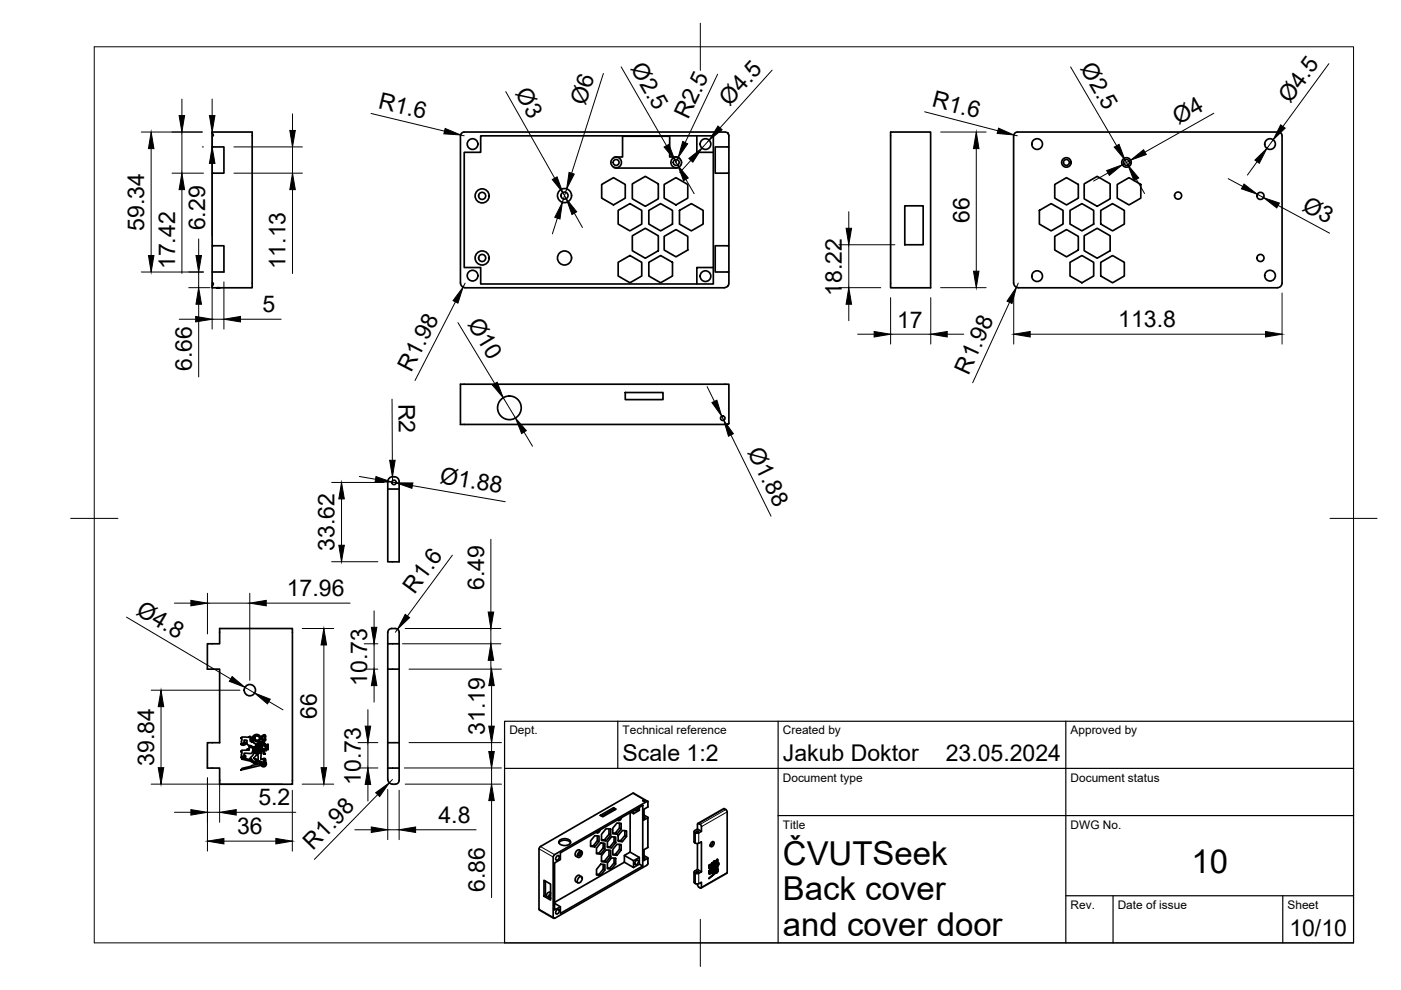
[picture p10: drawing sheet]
<svg xmlns="http://www.w3.org/2000/svg" width="297mm" height="210mm" viewBox="0 0 297 210" stroke-linecap="round" stroke-linejoin="round" font-family="sans-serif">
<!-- layer: Visible -->
<g fill="none" stroke="#000" stroke-width=".36">
<path d="M45 31.2h2.5v5.5h-2.5M45 28.2l.2 .6M98.4 32.3h3.5v-3.5h49.3v31.4h-49.3v-3.5h-3.5zM127.6 39.1l2.5-1.4 2.5 1.4v2.9l-2.5 1.4-2.5-1.4zM130.1 33.4a1.13 1.13 0 0 1 1.7 1 1.13 1.13 0 0 1-1.7 1.1M130.1 33.4a1.14 1.14 0 0 0-.6 1.1 1.14 1.14 0 0 0 .6 1M130.1 33.4l.4-.1h1.5v-4.4h10v4.4h1.2l.7 .1M134.1 39l2.7-1.6 2.8 1.6v3.2l-2.8 1.5-2.7-1.5zM140.8 39.1l2.5-1.4 2.5 1.4v2.9l-2.5 1.4-2.5-1.4zM143.9 35.5l-.7 .1h-12.4l-.7-.1M143.9 33.4a1.14 1.14 0 0 1 .6 1.1 1.14 1.14 0 0 1-.6 1M143.9 33.4a1.13 1.13 0 0 0-1.7 1 1.13 1.13 0 0 0 1.7 1.1"/>
<path d="M147.7 28.8v3.5h3.5M153.7 28h-55.3a.79 .79 0 0 0-.8 .8v31.2a1.02 1.02 0 0 0 1 1h54.9l.6-.2 .4-.5v-2.6h-2.9v-5.6h2.9M153.7 28l.6 .2 .2 .5v29M154.5 31.2h-2.9v5.5h2.9M188.8 28h8.5v33h-8.5zM214.9 28.8v31.2M214.9 28.8a.79 .79 0 0 1 .8-.8h55.3a.79 .79 0 0 1 .8 .8v31.2a.98 .98 0 0 1-1 1M223.6 39.1l2.5-1.4 2.5 1.4v2.9l-2.5 1.4-2.5-1.4zM229.9 39l2.7-1.6 2.8 1.6v3.2l-2.8 1.5-2.7-1.5zM236.9 39.1l2.5-1.4 2.5 1.4v2.9l-2.5 1.4-2.5-1.4zM45 52.1h2.5v5.6h-2.5M131.1 44.6l2.5-1.4 2.5 1.4v2.9l-2.5 1.5-2.5-1.5z"/>
<path d="M131.1 55.6l2.5-1.4 2.5 1.4v2.9l-2.5 1.5-2.5-1.5zM134.1 50l2.7-1.6 2.8 1.6v3.2l-2.8 1.6-2.7-1.6zM137.6 44.6l2.5-1.4 2.5 1.4v2.9l-2.5 1.5-2.5-1.5zM137.6 55.6l2.5-1.4 2.5 1.4v2.9l-2.5 1.5-2.5-1.5zM140.8 50.1l2.5-1.4 2.5 1.4v2.9l-2.5 1.5-2.5-1.5zM144.1 44.6l2.5-1.4 2.5 1.4v2.9l-2.5 1.5-2.5-1.5zM151.2 56.7h-3.5v3.5M191.8 43.6h3.9v8.3h-3.9zM220.4 44.6l2.5-1.4 2.5 1.4v2.9l-2.5 1.5-2.5-1.5zM223.6 50.1l2.5-1.4 2.5 1.4v2.9l-2.5 1.5-2.5-1.5zM226.9 55.6l2.5-1.4 2.5 1.4v2.9l-2.5 1.5-2.5-1.5zM226.9 44.6l2.5-1.4 2.5 1.4v2.9l-2.5 1.5-2.5-1.5z"/>
<path d="M229.9 50l2.7-1.6 2.8 1.6v3.2l-2.8 1.6-2.7-1.6zM233.4 55.6l2.5-1.4 2.5 1.4v2.9l-2.5 1.5-2.5-1.5zM233.4 44.6l2.5-1.4 2.5 1.4v2.9l-2.5 1.5-2.5-1.5zM45.2 60l-.2 .7M46 61h.6h-1.6v-33h8.5v33h-6.9M214.9 60a.98 .98 0 0 0 1 1h54.9M97.6 81.5h56.9v8.2l-.2 .3h-56.7zM132.6 83.2h8v1.5h-8zM82.2 103.7h2.4M83.6 101.1a1.13 1.13 0 0 0-1.4 1v17h2.4v-17a1.01 1.01 0 0 0-1-1M46.6 133.3h15.4v33h-15.4v-3.5h-2.6v-5.3h2.6v-15.6h-2.6v-5.4h2.6zM82.2 136.5h2.4"/>
<path d="M83.8 133.3h-.8a.79 .79 0 0 0-.8 .8v31.2a1.2 1.2 0 0 0 1.6 1M83.8 133.3a.79 .79 0 0 1 .8 .8v23.4M51.2 156.4l1.6-.1 .3-.2v1.1l.3 .2 .1-1 .5-.6h.8l.4 .4-.1 .3-.4-.5-.5 .1-.2 .5 .4 .4 .4-.1 .7-.8 .4-.3 .4 .1-.1 .5-.5-.2-.7 .9-.5 .2-.6-.4-.1-.7-.2 .8 .4 .6a.27 .27 0 0 1 .4 .2 .27 .27 0 0 1-.2 .4l-.4 .2-1.2-.4-.2-.3v-.4a.31 .31 0 0 0-.1-.4 .31 .31 0 0 0-.4 0h-.1l-.1 .3 .3 .2v.4l-.3 .2-.5-.1-.1-.2h.2l-.1-.4 .1-.6-.2-.1zM51.2 159.2l1.1-.1 .2-.3 .2 .3h.1l.1-.7 .7 .3-.1 .8-.2 .2h-1.5v.4l.3 .3-.4 .4-.6-.2 .2-.1-.1-.4 .1-.4-.2-.3zM51.5 157.6l.2 .1-.2 .2zM51.8 157.5l.1 .1-.1 .3zM52.9 158.1l.7 .4-.7-.1zM53.6 158.4h.5l.4-.7 .3-.3h1.1l-1 .2-.7 1.1h-.3zM53.7 158.7h.6l.8-1.1 .7-.1 .4 .1h-.5l-.5 .1-.8 1.3h-.4zM53.8 158.9l.3 .2 .5-.1 .4-.9 .4-.4 .6-.1 .4 .3-.6-.2-.4 .2-.5 1.2-.3 .3-.6-.1zM53.8 159.1l.3 .3h.6l.3-.3 .5-1.2 .5-.1 .4 .2h-.3l.1 .2 .1-.2 .2 .2v.6l-.2-.4-.1 .2 .3 .2-.1 .4-.3-.1 .1-.2-.3-.2 .1 .9 .3 .1-.1 .2-.3-.1-.1-.2 .1-.8h-.2l.2 .3h-.4l.1-.8 .2-.2 .3-.1h-.1l-.4 .1-.3 1-.4 .6-.8-.1zM53.9 159.5l.6 .3-.7 1 .3 .2h.3l.2 .2-.3 .5-.4 .1-.2-.1 .1-.2-.4-.5-.4-.1 .6-.8z"/>
<path d="M54.6 159.8l.5-.2 .3-.5-.1 1.8 .2 .1 .4-.2 .3 .1 .1 .5-.2 .4h-.2v-.2l-.8-.2h-.3l-.1-1.1-.2-.3zM55.5 156.5l.4 .2 .3-.2 .1 .5-.3 .1-.5-.2-.1-.1zM56.5 157.9l.3-.2-.1 .4 .1 .9-.3-.2zM82.2 141.9h2.4M82.2 157.5h2.4M84.6 157.5v8a.79 .79 0 0 1-.8 .8M51.2 160.8h.6l1.6 .4 .4 .4zM51.3 162.9l3.6-.9h.3l.1 .3-4.2 1zM51.5 160.4l.2 .1-.2 .2zM51.8 160.3l.1 .1-.1 .2zM54 161.4l.2 .1-.1 .2zM54.2 161.2h.2v.2z"/>
<path d="M54.5 161.5l1.4 .2-.3 .2 .2 .3 .3-.1 .2-.5 .2 .6-.4 .4-.5-.1-.3-.5-1-.2zM55.9 161.3l.2-.1 .1 .3zM55.9 161h.2l.1 .1zM82.2 162.8h2.4M114.3 180v12.9l3.1 1.8M118.5 178.7a1.61 1.61 0 0 1 2.5 0M118.6 178.3a1.56 1.56 0 0 1 2.4 .2 1.45 1.45 0 0 1-2.5 0zM125.2 179.3h.6M126.1 177.2l.9 .1v1.1l-.9 1.1h-.9v-1.2zM126.4 176.5l.2 .1M126.6 177.2v1.1l.4 .1M126.6 178.3l-.8 1 .3 .2"/>
<path d="M127.1 176.1l-.2 .2h-.2M127.2 176l-.3 .5-.4-.1M127.3 172.9l2.8-1.6 .5 .2-2.8 1.7zM127.4 178.7l.8 .1v1.2l-.8 1.1-.9-.1v-1.2zM127.5 178l.6 .1M127.9 178.8v1l.3 .2M127.9 179.8l-.9 1.1M128.5 175.7l1 .1v1.3l-1 1.2-1-.1v-1.3zM128.8 179.5l.5 .1M129.1 175.8v1.1l.4 .2M129.1 176.9l-1 1.2 .4 .2M129.6 177.4l.9 .1v1.2l-.9 1.1-.8-.1v-1.2z"/>
<path d="M129.9 176.6h.6M130.1 171.3v.3l.2 .1M130.1 171.6l-2.5 1.4M130.2 177.5v1l.3 .2M130.2 178.5l-.9 1.1 .3 .2M130.8 174.5l.9 .1v1.2l-.9 1.1-.9-.1v-1.2zM130.8 179l.9 .1v1.1l-.9 1.1h-.9v-1.2zM130.9 173.9l.2 .1M131.1 178.2h.5M131.3 179v1.1l.4 .1M131.3 174.5v1l.4 .3M131.3 175.5l-.8 1.1 .3 .3"/>
<path d="M131.6 173.5l-.2 .2h-.2M131.8 173.4l-.4 .5-.4-.1M132 176.1l.8 .1v1.1l-.8 1.1h-.9v-1.2zM132.5 176.1v1M132.8 177.3l-.3-.2-.9 1.1 .4 .2M133.6 172.3v8.4l-1.2 .7v1.4l-14.8 8.5M134.3 171.9v.6M134.3 168.2l-19.7 11.3-.3 .5M134.3 168.2l3.1 1.7v1.2l-1 .6v2.2l1-.5-.9-.6v-1.2M135.4 171.3l-.1 .2a.49 .49 0 0 1-.6 .4l-.1-.2M135.6 171.2v.6l-1.3 .7-.5-.3M136.3 169.7l.5 .1-.3 .1-.2-.1z"/>
<path d="M136.4 173.2l.4 .1-.4 .2M136.5 172.8l-.1 .1M137.1 169.9l-19.5 11.3M137.3 169.9h-.1M137.4 173.3v6.4l-1 .5v2.3l1-.5-.9-.6-.1 .1M147.2 176.3v2.2M147.2 178.5l.3 .3a1.13 1.13 0 0 0 1.2-.3v6.3M147.7 176.2l.4 .1-.3 .2-.1-.1zM147.9 178.9v5.5l.8 .4M147.9 174.8v1l.8 .5M147.9 174.8l.1-.2 .4 .2M148.4 174.8l.3 .5"/>
<path d="M148.7 175.3v1l-.8 .4-.6-.2-.1-.3 .7-.4M150.8 178.7l.2-.2h.4a.66 .66 0 0 1-.1 .7 .66 .66 0 0 1-.7 .2zM151.1 178.4l-.1 .6-.4 .4M154.2 172.1l-.2-.3-.6-.3-5.4 3.1M154.2 172.1l-.1 13-5.5 3.2M115.3 186.6l1.4 .8v3.4l-1.4-.8zM115.6 186.8v3.1l-.3 .1M115.6 189.9l1.1 .6M116.6 189.2h.1M116.7 189.2l-.5 .1-.4 .6M116.7 189.8l-.2 .5M116.7 189.5l-.5 .7"/>
<path d="M116.7 190.4h-.1M117.6 191.5l1.2 .7M117.6 181.2l-.3 .5v12.8l.2 .2h.2M118 181.6l.2-.2 .3 .1a.61 .61 0 0 1 0 .6 .61 .61 0 0 1-.6 .2zM118 193l.2-.2 .3 .1a.61 .61 0 0 1 0 .6 .61 .61 0 0 1-.6 .2zM118.8 180.8l17.5-10v12.8l-17.5 10.1v-1.5l-1.2 .7v-9.9l1.2-.7zM122.1 181.5l.4 .3M122.7 186.1l.5-.3a.76 .76 0 0 1 .1 .9 .76 .76 0 0 1-.8 .4l-.1-.5zM122.7 180.7l.5-.3a.76 .76 0 0 1 .1 .9 .76 .76 0 0 1-.8 .4l-.1-.5zM122.8 180.9l.3-.1 .1 .2-.1 .3-.3 .2-.1-.2zM123.3 180.5l-.5-.3a.87 .87 0 0 0-.7 1.3M123.3 185.9l-.5-.3a.87 .87 0 0 0-.7 1.3l.4 .3"/>
<path d="M126.5 185.3l.9 .3M126.5 180.8l.9 .3M127.4 183.2l.8 .1v1.2l-.8 1.1-.9-.1v-1.2zM127.5 182.5l.6 .1M127.9 183.3v1l.3 .2M127.9 184.3l-.9 1.1M128.5 180.2l1 .1v1.3l-1 1.2-1-.1v-1.3zM128.8 184l.5 .1M129.1 180.2v1.2l.4 .2M129.1 181.4l-1 1.2 .4 .2M129.6 181.9l.9 .1v1.2l-.9 1.1-.8-.1v-1.2zM129.9 181.1l.6 .1"/>
<path d="M130.2 181.9v1.1l.3 .2M130.2 183l-.9 1.1 .3 .2M131.3 180.1l-.8 1.1 .3 .1M132.4 181.4l1.9 1.1v1.4l-1.9-1.1M133.6 180.7l2 1.1v1.4l.7 .4M134.8 182.6l.2-.2h.3a.61 .61 0 0 1-.1 .7 .61 .61 0 0 1-.6 .2zM135.6 181.8l-1.3 .7M135.6 183.2l-1.3 .7M136.4 181.8l.4 .1-.4 .1M136.5 180.1v1.3M137.4 181.9l-.1 1.3-.2 .3-19.5 11.2M147.2 184.9v2.2"/>
<path d="M147.2 187.1l.2 .3M147.5 187.3h.7M147.7 184.8l.4 .1-.3 .1h-.1zM147.9 187.4l.3 .7M147.9 184.4l-.7 .4 .2 .4a1.13 1.13 0 0 0 1.3-.4M148.1 187.4l.6-.4v1.2l-.5-.1M150.3 184.7l.1 .5M150.3 183.5l.1 .1M150.3 184.7h.1M150.4 183.8l.1 .2M150.4 184h.1M150.4 185l.1 .2"/>
<path d="M150.4 185h.1M150.4 183.8v.1M150.4 186.1l1.4-1.2-1.5 1.4zM150.4 185.1v.1M150.5 183.9h.1M150.5 183.5v.2zM150.5 183.5h.3l-.2 .1M150.5 185v.1M150.5 184.7v.1zM150.5 184.7l.5-.4 .1-.4 .1 .4-.6 .4M150.5 183.8h-.1M150.5 185h.1"/>
<path d="M150.5 184.9v.1M150.5 183.9v.1M150.5 185.1v.1M150.5 185l.1 .1M150.5 183.7h.1M150.5 184.8h.1M150.6 183.8v.1M150.6 184.9v.2M150.6 183.7v.3M150.6 183.7v.1M150.6 185.1l-.1-.2 .1-.1v.3M150.6 183.8h-.1l.1 .1"/>
<path d="M150.8 183.5v.3h.2h-.2M150.8 184.2h.1M150.9 183.7l.2 .1-.1 .1 .2-.1M150.9 183.1v.2l.3 .1M150.9 183.9h.1M151 184.9h.1M151 183.4v-.4l-.7 .4 .1 .6M151 183.7l.4-.1-.3 .2M151 184.8l.1 .1M151 183.8h.2M151 183.8h.1M151 185.1h.2z"/>
<path d="M151.1 184.9l.1 .1M151.1 183.2l.1 .1M151.1 184.9h-.1M151.1 184.9l.2 .1M151.2 185l-.8 .3 .7-.2-.6 .1M151.2 185h.1M151.2 183.3h.1M151.2 183.8h.1M151.2 183.3l.1 .1M151.2 184.7h.1M151.2 183.9h-.3v.3l-.6 .5M151.2 182.8l.1 .6"/>
<path d="M151.3 185v.1M151.3 184h.1M151.3 185.1h-.1M151.3 183.4h.2l-.1 .2M151.3 182.9l.1 .1M151.3 184.9l.1 .1M151.3 184.9h.1M151.3 185h.1M151.3 185l.1 .1h-.1v-.1M151.3 183.9h.1M151.3 184.2h.1M151.3 184.6l.2-.4h-.2l-.3 .7"/>
<path d="M151.3 184.7h.1M151.3 184.7l.2 .1M151.3 184.7h.2v.2M151.4 183.4l-.1 .1M151.4 184.9v.1M151.4 184.9h.1l-.1 .1M151.4 185h.1M151.4 184.2l-.2 .4M151.4 184.7l.1 .1M151.4 183.9h-.2l.2-.1 .3-.6 .4-.2-.4 .3v.4l-.2 .3M151.4 184.8h.1M151.4 183.9l-.1 .2"/>
<path d="M151.5 184.7h-.1M151.5 184.7h.1M151.5 183l-.2 .1M151.5 184.1h-.2M151.5 184.2h.1M151.6 183.4l.4-.5-.4 .2-.3 .7 .1-.1v-.1M151.6 183.4l-.1 .2M151.6 183.4l-.2 .5M151.7 182.5h.1M151.7 184.4l.1-.7-.3 .5 .1 .5M151.7 184v.4M151.8 182.6h-.4l-.2 .4-.1 .4"/>
<path d="M151.8 185h-.1l-.6 .5M151.8 184.9h-.3M151.8 184.7l.2 .2M151.9 182.6l.3-.1-.1 .3h-.3zM151.9 182.7h-.1M151.9 182.7l.1 .1M151.9 183.4h.1M151.9 183.4l.2 .1M152 182.4h.1M152 183.4h.1M152 183.6l-.1 .1M152 183.8h.1"/>
<path d="M152 184.7h.1M152 183.5v.1M152 183.5h.1M152 184.4l.1 .1M152 184.6l-.3 .2M152 184.6v.1M152 183.6h.1M152 184.7l-.1 .2 .3-.4-.1 .5-.2 .1-.1-.2M152 184.7l-.4 .1-.2 .2 .4-.1M152 183.1h.1M152 184.6l-.4 .1M152 183.1l.1 .1"/>
<path d="M152 184.3h.1M152 184.4h.1M152.1 182.2v.2M152.1 182.2l-.6 .8h-.1v-.3l.4-.1h-.4M152.1 184.5l-.1 .1M152.1 184.5h.1M152.1 184.5l-.1 .2M152.1 184.3h.1M152.1 184.3l-.2 .2-.2-.1M152.1 182.6l-.2 .1M152.1 182.2l-.1 .2M152.1 183.4h-.2l.2 .4v.1l-.1-.4"/>
<path d="M152.1 183.3h.1M152.1 184.3l-.1 .1M152.1 184.3v.1M152.1 184.4h.1M152.1 183.1l-.2 .6M152.1 183.5h.1M152.1 183.5l.1 .1M152.1 184.6l-.3 .4M152.1 182.4l-.2 .1-.4 .7-.2-.1v-.4M152.1 183.1v.1M152.1 184.4h-.1M152.1 184.4v.1"/>
<path d="M152.1 183.2h.1M152.1 183.4h.1M152.1 183l-.3 .4M152.1 183.1h-.3l-.3 .8-.2 .1h.2M152.1 183.4l-.1-.1 .1 .1M152.1 183.1l.1 .1M152.1 183.1h.1M152.2 183.2v.2M152.2 184.3v.1M152.2 183.1l-.3 .1-.2 .6-.3 .3-.1-.1v.2l.4-.2 .3-.9M152.2 183.1h-.1M152.2 183.4v.1"/>
<path d="M152.3 183.2l.1 .2-.1-.1M152.3 183.1l.1 .2M152.3 183.2v.1M152.3 182.9l.1 .2M152.3 183.1h.1M152.4 183h-.2l.1 .2M152.4 183.1v.1M152.4 183.3v.1"/>
<circle cx="100.2" cy="30.5" r="1.13"/>
<circle cx="130.6" cy="34.4" r=".62"/>
<circle cx="143.4" cy="34.4" r=".62"/>
<circle cx="149.6" cy="30.5" r="1.13"/>
<circle cx="219.9" cy="30.5" r="1.13"/>
<circle cx="226.1" cy="34.4" r="1.01"/>
<circle cx="226.1" cy="34.4" r=".62"/>
<circle cx="238.8" cy="34.4" r="1.01"/>
<circle cx="238.8" cy="34.4" r=".62"/>
<circle cx="269.3" cy="30.5" r="1.13"/>
<circle cx="100.2" cy="58.4" r="1.13"/>
<circle cx="102.2" cy="41.5" r="1.49"/>
<circle cx="102.2" cy="54.7" r="1.49"/>
<circle cx="102.2" cy="54.7" r=".75"/>
<circle cx="102.2" cy="41.5" r=".75"/>
<circle cx="119.7" cy="54.7" r="1.49"/>
<circle cx="119.7" cy="41.5" r="1.49"/>
<circle cx="119.7" cy="41.5" r=".75"/>
<circle cx="149.6" cy="58.6" r="1.13"/>
<circle cx="219.9" cy="58.6" r="1.13"/>
<circle cx="249.8" cy="41.5" r=".75"/>
<circle cx="267.2" cy="41.5" r=".75"/>
<circle cx="267.2" cy="54.7" r=".75"/>
<circle cx="269.3" cy="58.4" r="1.13"/>
<circle cx="108" cy="86.5" r="2.51"/>
<circle cx="153.2" cy="88.7" r=".48"/>
<circle cx="83.5" cy="102.3" r=".48"/>
<circle cx="53" cy="146.3" r="1.2"/>
</g>
<!-- layer: Visible Narrow -->
<g fill="none" stroke="#000" stroke-width=".21">
<path d="M114.3 180l3 1.7M114.6 179.5l3 1.7M134.1 168.2l3 1.7M137.4 169.9v1.2M137.4 173.4v6.3M147.3 176.5v2.2M147.4 176.6v2.2M148.1 176.6v2.2M153.6 171.5l-5.5 3.1M153.9 171.7l-5.5 3.1M154.2 172.1l-5.5 3.2M114.3 192.7l3 1.8"/>
<path d="M137.4 182v1.2M147.3 185.1v2.2M147.4 185.2v2.2M148.1 185.2v2.2M150.3 184l.1 .1M150.3 183.5v.1M150.3 184.7h.1M150.3 185.2h.1M150.4 183.9h.1M150.4 185l.1 .1M150.5 183.6v.1M150.5 184.8h.1"/>
<path d="M150.5 184h.1M150.5 185.2h.1M150.5 183.8l.1 .1M150.5 185h.1M150.5 183.5h.1M150.5 184.6l.1 .1M150.6 183.7l.1 .1M150.6 184.9h.1M150.8 184.2h.1M150.9 183.2h.1M150.9 183.9h.1M150.9 184.4h.1"/>
<path d="M151 183v.1M151 184.8l.1 .1M151.1 184.2h.1M151.1 184.9l.2 .2M151.1 183.8h.1M151.1 183.1l.1 .1M151.2 183.3l.1 .1M151.2 183.7l.2 .1M151.2 184.7h.1M151.3 182.9h.1M151.3 185.1h.1M151.3 184.9l.1 .1"/>
<path d="M151.3 185h.1M151.3 184.7h.1M151.3 183.9h.1M151.4 184h.1M151.4 184.7v.1M151.4 183.1h.1M151.4 182.6h.1M151.4 184.1h.1M151.5 184.7h.1M151.5 183.6h.1M151.5 183.3l.1 .1M151.6 183.6l.1 .1"/>
<path d="M151.6 184.7h.1M151.7 182.8l.1 .1M151.7 183.6l.1 .1M151.7 184h.1M151.8 183.4h.1M151.8 184.8h.1M151.8 184.6l.1 .1M151.8 182.5l.1 .1M151.9 183h.1M151.9 183.5l.1 .1M151.9 185h.1M151.9 183.6h.1"/>
<path d="M151.9 183.4l.2 .2M151.9 184.6h.1M151.9 182.4h.1M152 184.7h.1M152 184.4l.1 .1M152 182.7l.1 .1M152 183.8l.1 .1M152 183.7h.1M152 183.1h.1M152 184.3l.2 .1M152 183.3l.1 .1M152.1 182.3h.1"/>
<path d="M152.1 184.3h.1M152.1 183v.1M152.1 182.5l.1 .1M152.1 183.2h.2M152.1 184.6l.1 .1M152.2 183h.1M154.2 185l-5.5 3.1"/>
</g>
<!-- layer: Visible -->
<g fill="#000">
<circle cx="150.5" cy="183.9" r=".18"/>
<circle cx="150.5" cy="185" r=".18"/>
<circle cx="150.9" cy="183.8" r=".18"/>
<circle cx="151.2" cy="184.9" r=".18"/>
<circle cx="151.2" cy="183.8" r=".18"/>
<circle cx="151.2" cy="183.9" r=".18"/>
<circle cx="151.3" cy="185" r=".18"/>
<circle cx="151.9" cy="183.6" r=".18"/>
<circle cx="152" cy="183.8" r=".18"/>
<circle cx="152" cy="183.6" r=".18"/>
<circle cx="152.1" cy="184.4" r=".18"/>
<circle cx="152.1" cy="184.3" r=".18"/>
</g>
<!-- layer: BORDER -->
<path d="M20 9.9h267v190h-267zM148.5 4.9v10M15 109.9h10M282 109.9h10M148.5 194.9v10" fill="none" stroke="#000" stroke-width=".21"/>
<!-- layer: TITLEBLOCK -->
<path d="M107 152.9h180v47h-180zM131 152.9v10M165 152.9v47M226 152.9v47M107 162.9h180M165 172.9h122M226 189.9h61M236 189.9v10M272 189.9v10" fill="none" stroke="#000" stroke-width=".25"/>
<!-- layer: FD_Dimensions -->
<g fill="none" stroke="#000" stroke-width=".21">
<path d="M107.2 19.4l10.4 18.4M127.9 15.6l-6.7 21.1M131.7 14.2l9.6 16.7M152.1 15.7l-6.8 14.5M163.7 14.9l-11 12.2M227 14.2l9.7 16.7M281.7 13.5l-9.7 13.3M30 28h12.9M32 31.5v22.7M36.5 36.7h6.6M38.6 21v3.5M38.6 28v8.7"/>
<path d="M42.9 31.2h.2M45 21v3.5M45 28v3.2M45 34.6v15.5M49.6 31.2h14.5M49.6 36.7h14.5M62 24.1v3.6M62 31.2v5.5M78.7 24.1l15.6 3.7M97.7 28.6l.7 .2M143.1 33.9l.6 1.1M143.2 34.5l.6-1.1a1.26 1.26 0 0 1 .5 1.8"/>
<path d="M145.4 38l1.8 3.1M146.5 34l-2.4 2.6M150.3 29.7l-1.5 1.7M196 23.7l15.6 4M199.4 28h9.7M207 31.5v26M214.9 28.6l.8 .2M234.9 36.7l-3 1.7M238.5 33.9l.6 1.1M239.7 34l-1.7 .9M240.9 38l1.8 3M257.3 24l-14.5 8.3"/>
<path d="M260.4 37.9l3.1 1.6M266.5 34.3l-2 2.8M269.9 29.6l-1.3 1.9M30 57.7h13.1M38.6 40.2v17.8M42.1 50.7v3.5M42.1 57.7v3.3M45 59.8v10M47.5 59.8v10M62 40.2v17.8M118.2 46.2l-1.1 3.4M119.3 40.8l.8 1.3"/>
<path d="M120.1 40.1l-.9 2.8M121.8 45.2l1.7 3M177.9 51.9h11.8M180 44.9v3.5M180 51.9v9.1M266.6 41.2l1.3 .7M271 43.6l10.9 5.8M38 67.7h3.5M40 61h4.5M42.1 64.5v15.4M45 67.7h2.5M51 67.7h8.6"/>
<path d="M96.6 64l-8.6 16.7M97.1 68.4l7.8 12.9M98.6 60l-.4 .9M177.9 61h8.8M180 64.5v3.5M181.8 70.9h3.5M188.8 63.1v9.9M188.8 70.9h8.5M197.3 63.1v9.9M199.4 61h9.7M200.8 70.9h3.5M214 64.1l-7.8 17"/>
<path d="M214.9 62.1v10.9M215.9 60l-.4 .9M218.4 70.9h49.9M271.8 62.1v10.9M83.1 84.6l.1 13M106.7 84.3l2.6 4.3M111.1 91.6l1.8 3M149.9 82l1.6 3.1M153 88.2l.4 .9M155 92.2l8.5 17.2M70.3 119.1h9.8M70.3 102.3h11.1"/>
<path d="M72.4 105.8v9.8M76.2 101l3.4 .6M83.1 102.2l.9 .2M83.2 101.1v1M87.4 103l19.7 3.4M95.9 117.7l-9.5 12.9M104.1 114.3v15.5M26.8 130.8l22.1 13.1M37 127.9h3.5M44 125.8v8.6M44 127.9h9M53 125.8v18.4"/>
<path d="M56.5 127.9h17.7M64.1 133.3h6.7M68.7 136.8v26M77.2 136.5h2.9M79.3 129.5v3.5M79.3 136.5v5.4M84.3 133.4l-.5 .7M85.3 136.5h20.9M85.9 133.3h20.3M104.1 133.3v3.2M32 146.3h18.9M34.1 149.8v13"/>
<path d="M51.9 145.7l2.1 1.3M57 148.7l3 1.8M75.9 157.5h4.2M77.2 141.9h2.9M78 150.5v3.5M78 157.5v5.3M79.3 145.4v3.5M86.7 141.9h19.6M86.7 157.5h19.6M104.1 140v3.5M104.2 145.4v8.6M104.2 155.8v3.5"/>
<path d="M32 166.3h27.9M37 172.2h3.5M44 164.9v15.6M44 172.2h2.6M46.6 164.9v9.4M47.5 178.3h11M50.1 172.2h12.6M62 167.5v13M64.1 166.3h6.7M75.2 175.9h3.5M75.9 162.8h4.2M78 166.3v3.5"/>
<path d="M80.1 168.5l-13.4 13.7M82.2 167.4v10.6M82.2 175.9h2.4M83.2 165.3l-.7 .7M84.6 167.5v10.5M85.7 162.8h20.6M85.9 166.3h20.4M88.1 175.9h12.8M104.2 162.8v3.5M104.2 169.7v20.6"/>
</g>
<g fill="#000" stroke="#000" stroke-width=".21">
<path d="M32 28l.6 3.5h-1.1zM38 24.5h1.1l-.5 3.5zM44.4 24.5h1.2l-.6 3.5zM45 31.2l.6 3.4h-1.2zM61.4 27.7h1.2l-.6 3.5zM94.4 27.2l3.3 1.4-3.6-.2zM117.1 38.1l1-.6 1.2 3.3zM120.6 36.5l1.2 .4-1.7 3.2zM140.8 31.2l1-.6 1.3 3.3zM144.8 30l1 .5-2 2.9zM143.7 35l2.2 2.7-1 .6zM146 33.6l2.8-2.2-1.9 3z"/>
<path d="M152.2 26.7l.9 .8-2.8 2.2zM207 28l.6 3.5h-1.2zM211.7 27.2l3.2 1.4-3.5-.3zM234.6 36.2l3.4-1.3-2.8 2.3zM236.2 31.2l1.1-.6 1.2 3.3zM239.1 35l2.3 2.7-1 .6zM239.7 34l2.8-2.3 .5 1.1zM263.8 39l2.8 2.2-3.4-1.2zM266.1 33.9l2.5-2.4-1.6 3.1zM271.5 26.5l1 .7-2.6 2.4zM31.5 54.2h1.1l-.6 3.5zM38.6 36.7l.5 3.5h-1.1z"/>
<path d="M41.6 54.2h1.1l-.6 3.5zM62 36.7l.6 3.5h-1.2zM119.2 42.9l-.5 3.5-1.1-.3zM120.1 42.1l2.2 2.8-1 .6zM179.4 48.4h1.2l-.6 3.5zM206.4 57.5h1.2l-.6 3.5zM267.9 41.9l3.4 1.1-.6 1.1zM41.5 67.1l3.5 .6-3.5 .6zM42.1 61l.6 3.5h-1.1zM47.5 67.7l3.5-.6v1.2zM98.2 60.9l-1.1 3.4-1-.6zM180 61l.6 3.5h-1.2z"/>
<path d="M185.3 70.3l3.5 .6-3.5 .6zM197.3 70.9l3.5-.6v1.2zM215.5 60.9l-.9 3.4-1.1-.4zM214.9 70.9l3.5-.6v1.2zM268.3 70.3l3.5 .6-3.5 .6zM82.6 97.6h1.2l-.6 3.5zM104.4 81.6l1-.6 1.3 3.3zM109.3 88.6l2.3 2.7-1 .6zM150.9 85.4l1.1-.5 1 3.3zM153.4 89.1l2.1 2.9-1 .5zM71.8 115.6h1.2l-.6 3.5zM72.4 102.3l.6 3.5h-1.2z"/>
<path d="M79.7 101l3.4 1.2h-3.6zM84 102.4h3.5l-.2 1.1zM40.5 127.3l3.5 .6-3.5 .6zM53 127.9l3.5-.6v1.2zM68.7 133.3l.5 3.5h-1.1zM78.7 133h1.2l-.6 3.5zM85.9 130.3l.9 .7-2.5 2.4zM103.5 129.8h1.2l-.6 3.5zM34.1 146.3l.6 3.5h-1.2zM49.2 143.4l2.7 2.3-3.3-1.2zM54 147l3.3 1.2-.6 1zM77.4 154h1.2l-.6 3.5z"/>
<path d="M79.3 141.9l.6 3.5h-1.2zM104.1 136.5l.6 3.5h-1.2zM104.2 141.9l.6 3.5h-1.2zM103.6 154h1.2l-.6 3.5zM103.6 159.3h1.2l-.6 3.5zM33.5 162.8h1.2l-.6 3.5zM40.5 171.7l3.5 .5-3.5 .6zM44 178.3l3.5-.5v1.1zM46.6 172.2l3.5-.5v1.1zM58.5 177.8l3.5 .5-3.5 .6zM68.1 162.8h1.1l-.5 3.5zM78 162.8l.6 3.5h-1.2z"/>
<path d="M78.7 175.3l3.5 .6-3.5 .6zM79.7 168.1l2.8-2.1-2 2.9zM84.6 175.9l3.5-.6v1.2zM104.2 166.3l.6 3.4h-1.2z"/>
</g>
<g font-size="7">
<text x="166" y="183.4">ČVUTSeek</text>
<text x="252.6" y="185.2">10</text>
<text x="166" y="190.9">Back cover</text>
<text x="166" y="198.4">and cover door</text>
</g>
<g font-size="4.9">
<text x="133.6" y="14.4" transform="rotate(60 133.6 14.4)">Ø2.5</text>
<text x="228.9" y="14.5" transform="rotate(60 228.9 14.5)">Ø2.5</text>
<text x="80" y="22.9" transform="rotate(13 80 22.9)">R1.6</text>
<text x="109.2" y="19.7" transform="rotate(61 109.2 19.7)">Ø3</text>
<text x="124.1" y="22.5" transform="rotate(-72 124.1 22.5)">Ø6</text>
<text x="154.7" y="22.6" transform="rotate(-48 154.7 22.6)">Ø4.5</text>
<text x="197.4" y="22.6" transform="rotate(14 197.4 22.6)">R1.6</text>
<text x="273.5" y="22.1" transform="rotate(-54 273.5 22.1)">Ø4.5</text>
<text x="145.9" y="25.5" transform="rotate(-65 145.9 25.5)">R2.5</text>
<text x="249.9" y="26.5" transform="rotate(-30 249.9 26.5)">Ø4</text>
<text x="205.5" y="47.2" transform="rotate(-90 205.5 47.2)">66</text>
<text x="275.8" y="44.4" transform="rotate(28 275.8 44.4)">Ø3</text>
<text x="30.6" y="48.9" transform="rotate(-90 30.6 48.9)">59.34</text>
<text x="43.5" y="48.8" transform="rotate(-90 43.5 48.8)">6.29</text>
<text x="37.2" y="57.1" transform="rotate(-90 37.2 57.1)">17.42</text>
<text x="60.6" y="57.1" transform="rotate(-90 60.6 57.1)">11.13</text>
<text x="178.5" y="62.7" transform="rotate(-90 178.5 62.7)">18.22</text>
<text x="55.7" y="66.2">5</text>
<text x="99" y="68.6" transform="rotate(59 99 68.6)">Ø10</text>
<text x="190.2" y="69.5">17</text>
<text x="237.1" y="69.4">113.8</text>
<text x="40.7" y="78.7" transform="rotate(-90 40.7 78.7)">6.66</text>
<text x="87.2" y="79.1" transform="rotate(-63 87.2 79.1)">R1.98</text>
<text x="205.3" y="79.6" transform="rotate(-65 205.3 79.6)">R1.98</text>
<text x="84.5" y="85.6" transform="rotate(90 84.5 85.6)">R2</text>
<text x="158.4" y="95.8" transform="rotate(64 158.4 95.8)">Ø1.88</text>
<text x="93.1" y="102.4" transform="rotate(10 93.1 102.4)">Ø1.88</text>
<text x="71" y="116.8" transform="rotate(-90 71 116.8)">33.62</text>
<text x="102.6" y="125" transform="rotate(-90 102.6 125)">6.49</text>
<text x="28.6" y="130.1" transform="rotate(31 28.6 130.1)">Ø4.8</text>
<text x="60.8" y="126.4">17.96</text>
<text x="87.9" y="126.1" transform="rotate(-54 87.9 126.1)">R1.6</text>
<text x="77.9" y="145.5" transform="rotate(-90 77.9 145.5)">10.73</text>
<text x="67.2" y="152.5" transform="rotate(-90 67.2 152.5)">66</text>
<text x="102.8" y="155.8" transform="rotate(-90 102.8 155.8)">31.19</text>
<text x="132" y="161.4">Scale 1:2</text>
<text x="166" y="161.4">Jakub Doktor</text>
<text x="200.5" y="161.4">23.05.2024</text>
<text x="32.7" y="162.4" transform="rotate(-90 32.7 162.4)">39.84</text>
<text x="76.5" y="166.4" transform="rotate(-90 76.5 166.4)">10.73</text>
<text x="54.8" y="170.8">5.2</text>
<text x="50.3" y="176.9">36</text>
<text x="93" y="174.5">4.8</text>
<text x="66.3" y="180.5" transform="rotate(-46 66.3 180.5)">R1.98</text>
<text x="102.8" y="189.1" transform="rotate(-90 102.8 189.1)">6.86</text>
<text x="273.4" y="198.6">10/10</text>
</g>
<g font-size="2.5">
<text x="108" y="155.7">Dept.</text>
<text x="132" y="155.7">Technical reference</text>
<text x="166" y="155.7">Created by</text>
<text x="227" y="155.7">Approved by</text>
<text x="166" y="165.7">Document type</text>
<text x="227" y="165.7">Document status</text>
<text x="166" y="175.7">Title</text>
<text x="227" y="175.7">DWG No.</text>
<text x="227" y="192.7">Rev.</text>
<text x="237" y="192.7">Date of issue</text>
<text x="273" y="192.7">Sheet</text>
</g>
</svg>
